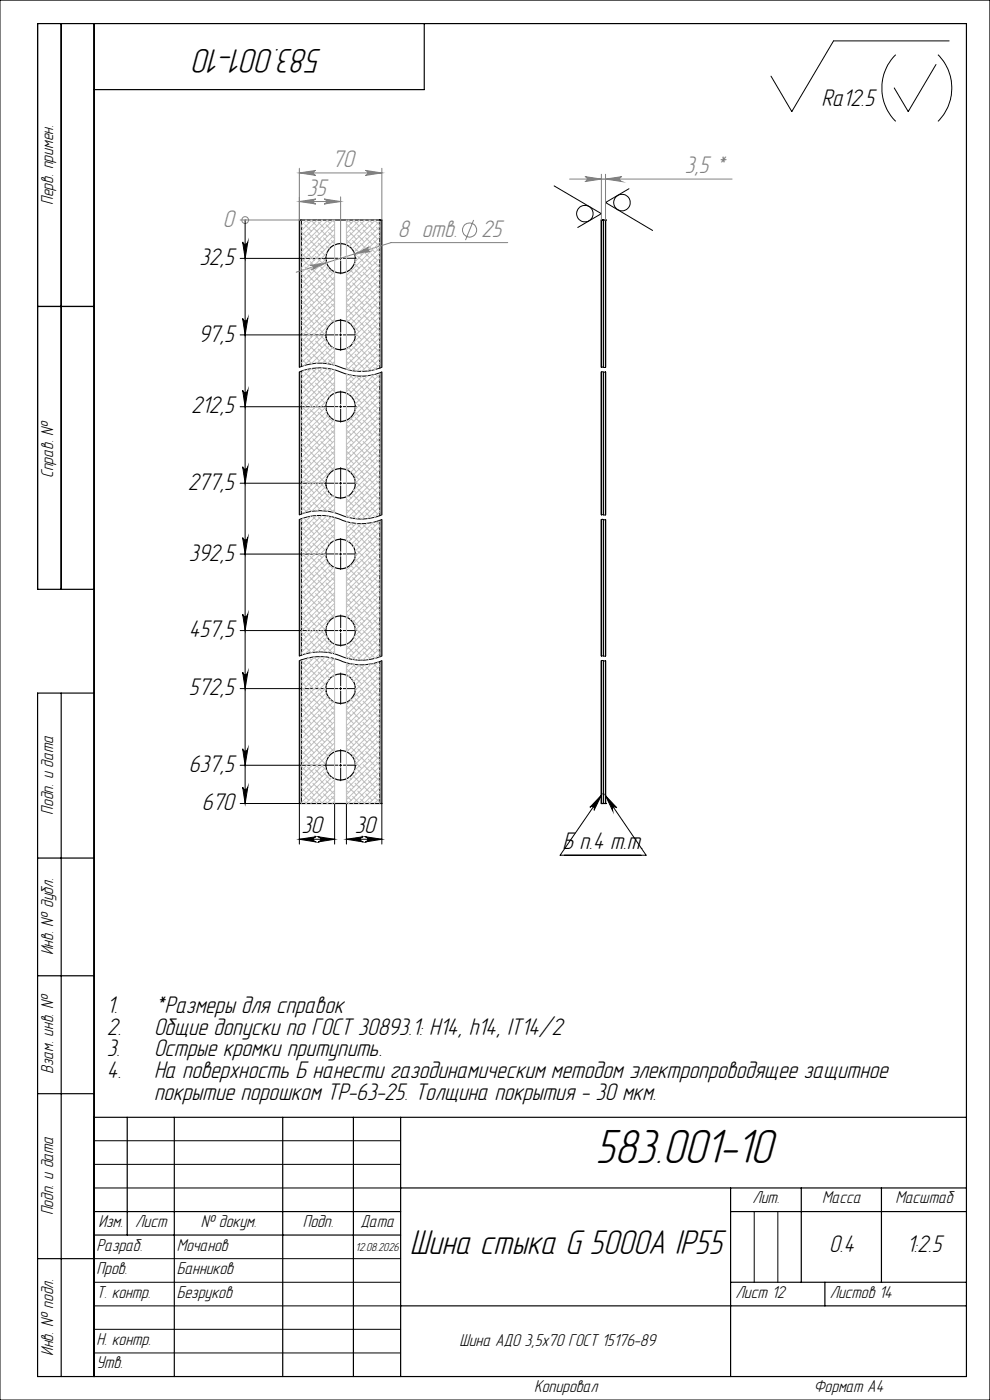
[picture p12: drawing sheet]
<svg xmlns="http://www.w3.org/2000/svg" width="210mm" height="297mm" viewBox="0 0 210 297" stroke-linecap="round" stroke-linejoin="round" font-family="sans-serif">
<g fill="none" stroke="#000" stroke-width=".25">
<path d="M13 5v120M20 5v287M90 5v14h-70M63.9 46.7h-.4v31.2M63.9 46.7v31M63.9 46.7h16.7M80.6 46.7h.4v31.2M80.6 46.7v31.4M127.6 46.7h.4M127.6 46.7h.1M127.6 46.7v31.2M128 46.7h.4"/>
<path d="M128 46.7v31.2M128.4 46.7h.1M128.4 46.7v31.2M8 65h12M63.5 78.9v30.3M63.9 78.7v30.3M80.6 79.1v30.3M81 78.9v30.3M127.6 78.9v30.3M128 78.9v30.3M128.4 78.9v30.3M63.5 110.2v29"/>
<path d="M63.9 110.1v28.9M80.6 110.4v28.9M81 110.2v29M127.6 110.2v29M128 110.2v29M128.4 110.2v29M20 125h-12v-120h197v287h-197v-145h12M13 147v145M63.5 140.2v30.3h.4M63.9 140v30.5M80.6 140.3v30.2M81 140.2v30.3h-.4"/>
<path d="M127.6 140.2v30.3M128 140.2v30.3M128.4 140.2v30.3M63.9 170.5h16.7M127.6 170.5h.4M127.6 170.5h.1M128 170.5h.4M128.4 170.5h.1M8 182h12M8 207h12M8 232h12M20 237h185"/>
<path d="M27 237v25M37 237v55M60 237v55M75 237v55M85 237v55M20 257h65M85 252h120M155 252v40M155 257h50M170 252v20M187 252v20M8 267h12"/>
<path d="M20 262h65M85 277h120M155 272h50M175 272v5"/>
<circle cx="72.3" cy="54.8" r="3.1"/>
<circle cx="72.3" cy="71.1" r="3.1"/>
<circle cx="72.3" cy="86.3" r="3.1"/>
<circle cx="72.3" cy="117.5" r="3.1"/>
<circle cx="72.3" cy="102.5" r="3.1"/>
<circle cx="72.3" cy="133.8" r="3.1"/>
<circle cx="72.3" cy="146.1" r="3.1"/>
<circle cx="72.3" cy="162.3" r="3.1"/>
</g>
<g fill="none" stroke="#808080" stroke-width=".21">
<path d="M63.5 36.7l3.5-.5a.53 .53 0 0 0-.5 .5 .53 .53 0 0 0 .5 .5zM63.5 35.7v11h-12.6M63.5 36.7h17.5M77.5 36.2l3.5 .5-3.5 .5a.53 .53 0 0 0 .5-.5 .53 .53 0 0 0-.5-.5zM81 35.7v11M120.8 38h34.5M124.1 37.5l3.5 .5-3.5 .5a.53 .53 0 0 0 .5-.5 .53 .53 0 0 0-.5-.5zM127.6 37v9.7M128.4 38l3.5-.5a.53 .53 0 0 0-.5 .5 .53 .53 0 0 0 .5 .5zM128.4 37v9.7M52 46.7h.1M63.5 42.8l3.5-.6a.53 .53 0 0 0-.5 .6 .53 .53 0 0 0 .5 .5z"/>
<path d="M63.5 42.8h8.7M65.8 56.3l3.5-.6-3.2 1.6a.54 .54 0 0 0 .3-.7 .54 .54 0 0 0-.6-.3zM68.8 42.2l3.4 .6-3.4 .5a.53 .53 0 0 0 .5-.5 .53 .53 0 0 0-.5-.6zM72.2 41.8v13M75.2 53.9l3.2-1.6a.55 .55 0 0 0-.3 .7 .55 .55 0 0 0 .6 .4zM100.5 46.7l-1.8 4.2M107.7 51.5h-24.7l-20.2 6.2"/>
<circle cx="52" cy="46.7" r=".73"/>
<circle cx="99.6" cy="48.8" r="1.5"/>
</g>
<g fill="none" stroke="#000" stroke-width=".21">
<path d="M0 0h210v297h-210zM190 11.6a10 10 0 0 0 0 14.1M198.5 13.7l-5.8 10-3-5M199 11.6a10 10 0 0 1 0 14.1M201.3 8.7h-24.5l-8.8 15-4.5-7.5M117.5 39.4l10.1 5.9-5 3M50.9 54.8h18M51.5 51.3a.55 .55 0 0 0 .5 .5 .55 .55 0 0 0 .6-.5l-.6 3.5zM52 46.7v123.8M72 54.8h.5M72.2 54.6v.5M133.4 40l-5 3 10 5.9"/>
<path d="M50.9 71h18M51.5 67.6a.55 .55 0 0 0 .5 .5 .55 .55 0 0 0 .6-.5l-.6 3.4zM63.5 78.9a11.9 11.9 0 0 1 9.7 .4 11.2 11.2 0 0 0 7.8-.4M63.5 77.9a11.7 11.7 0 0 1 9.7 .3 11.5 11.5 0 0 0 7.8-.3M72 71h.5M72.2 70.8v.5M127.6 78.9h.8M127.6 77.9h.8M50.9 86.3h18M51.5 82.8a.55 .55 0 0 0 .5 .5 .55 .55 0 0 0 .6-.5l-.6 3.5zM51.5 99a.55 .55 0 0 0 .5 .5 .55 .55 0 0 0 .6-.5l-.6 3.5zM72 86.3h.5"/>
<path d="M72.2 86v.5M50.9 102.5h18M50.9 117.5h18M51.5 114a.55 .55 0 0 0 .5 .6 .55 .55 0 0 0 .6-.6l-.6 3.5zM63.5 110.2a11.9 11.9 0 0 1 9.7 .4 11.2 11.2 0 0 0 7.8-.4M63.5 109.2a11.9 11.9 0 0 1 9.7 .4 11.2 11.2 0 0 0 7.8-.4M72 102.5h.5M72 117.5h.5M72.2 102.3v.5M72.2 117.3v.5M127.6 110.2h.8M127.6 109.2h.8"/>
<path d="M50.9 133.8h18M51.5 130.3a.55 .55 0 0 0 .5 .5 .55 .55 0 0 0 .6-.5l-.6 3.5zM63.5 139.2a11.9 11.9 0 0 1 9.7 .3 11.2 11.2 0 0 0 7.8-.3M72 133.8h.5M72.2 133.5v.6M127.6 139.2h.8M50.9 146.1h18M51.5 142.6a.55 .55 0 0 0 .5 .5 .55 .55 0 0 0 .6-.5l-.6 3.5zM51.5 158.9a.55 .55 0 0 0 .5 .5 .55 .55 0 0 0 .6-.5l-.6 3.4zM63.5 140.2a11.9 11.9 0 0 1 9.7 .3 11.2 11.2 0 0 0 7.8-.3M72 146.1h.5M72.2 145.8v.6"/>
<path d="M127.6 140.2h.8M50.9 162.3h18M50.9 170.5h12.6M51.5 167a.55 .55 0 0 0 .5 .5 .55 .55 0 0 0 .6-.5l-.6 3.5zM63.5 178l3.5-.5a.55 .55 0 0 0-.5 .6 .55 .55 0 0 0 .5 .5zM63.5 170.5v8.6M63.5 178h7.5M67.5 177.5l3.5 .5-3.5 .6a.55 .55 0 0 0 .5-.5 .55 .55 0 0 0-.5-.6zM71 170.5v8.6M72 162.3h.5M72.2 162.1v.5M73.5 178l3.5-.5a.55 .55 0 0 0-.5 .6 .55 .55 0 0 0 .5 .5z"/>
<path d="M73.5 178h7.5M73.5 170.5v8.6M77.5 177.5l3.5 .5-3.5 .6a.55 .55 0 0 0 .5-.5 .55 .55 0 0 0-.5-.6zM81 170.5v8.6M127.6 168.7l-1.6 3.2a.54 .54 0 0 0-.1-.7 .54 .54 0 0 0-.8 .1zM127.6 168.7l-8.8 12.7h18.3l-8.7-12.6M128.4 168.8l2.4 2.6a.53 .53 0 0 0-.7-.1 .53 .53 0 0 0-.1 .7zM20 242h65M20 247h65M20 252h65M160 257v15M165 257v15"/>
<path d="M20 267h65M20 272h65M20 277h65M20 282h65M20 287h65"/>
<circle cx="124.1" cy="45.3" r="1.76"/>
<circle cx="131.9" cy="43" r="1.76"/>
</g>
<g fill="none" stroke="#000" stroke-width=".21" stroke-dasharray="15.2 1.3 1.3 1.3" stroke-linecap="butt">
<path d="M71.8 54.8h-2.9M72.3 54.3v-2.9M72.3 55.3v2.9M72.8 54.8h2.8M71.8 71h-2.9M72.3 70.5v-2.8M72.3 71.5v2.9M72.8 71h2.8M71.8 86.3h-2.9M72.3 85.8v-2.9M72.3 86.8v2.8M72.8 86.3h2.8"/>
<path d="M71.8 117.5h-2.9M71.8 102.5h-2.9M72.3 117v-2.9M72.3 118v2.9M72.3 102v-2.9M72.3 103v2.9M72.8 117.5h2.8M72.8 102.5h2.8M71.8 133.8h-2.9M72.3 133.3v-2.9M72.3 134.3v2.8M72.8 133.8h2.8"/>
<path d="M71.8 146.1h-2.9M72.3 145.6v-2.9M72.3 146.6v2.9M72.8 146.1h2.8M71.8 162.3h-2.9M72.3 161.8v-2.8M72.3 162.8v2.9M72.8 162.3h2.8"/>
</g>
<g fill="none" stroke="#c0c0c0" stroke-width=".21">
<path d="M63.9 58.1l1 1.1M63.9 57l.5 .5M63.9 53.7l1 1M63.9 52.5l.5 .5M63.9 49.2l1 1M63.9 48l.5 .5M64 46.7h-.1M64.1 59.4l1.4 1.5M64.1 55l1.4 1.3M64.1 50.4l1.4 1.5M64.7 56.6l1.4 1.4M64.7 52.1l1.4 1.4"/>
<path d="M64.7 47.7l1.4 1.4M64.8 46.7l.7 .7M65.1 46.7l-1.2 1.1M65.2 58.3l1.4 1.4M65.2 53.8l1.4 1.4M65.2 49.3l1.4 1.4M65.8 55.5l1.4 1.4M65.8 51l1.4 1.4M65.9 46.7l1.3 1.2M66.2 46.7l-2.3 2.3M66.4 57.2l1.4 1.4M66.4 52.7l1.4 1.4"/>
<path d="M66.4 48.2l1.4 1.4M66.9 58.9l1.4 1.4M66.9 54.4l1.4 1.4M66.9 49.9l1.4 1.4M67.3 46.7l-3.4 3.4M67.5 56.1l1.4 1.4M67.5 51.6l1.4 1.4M67.5 47.1l1.4 1.4M68.1 57.7l1.3 1.5M68.1 53.3l1 1.1M68.1 48.8l1.3 1.4M68.2 46.7l.1 .1"/>
<path d="M68.4 46.7l-4.5 4.5M68.6 59.4l1.4 1.5M68.6 55l.6 .6M68.6 50.4l1.4 1.5M69.1 55l-5.2 5.2M69.1 56.6l1.5 1.4M69.1 52.1l.7 .7M69.1 47.7l1.5 1.4M69.3 55.9l-5.4 5.4M69.3 46.7l.7 .7M69.4 53.6l-5.5 5.5M69.6 46.7l-5.7 5.6"/>
<path d="M69.7 56.7l-5.8 5.7M69.7 58.3l1.3 1.3M69.7 49.3l1.3 1.3M70.2 57.2l-6.3 6.3M70.3 51l.7 .7M70.4 46.7l.6 .5M70.7 46.7l-6.8 6.7M70.8 48.2l.2 .2M70.9 57.6l-7 7.1M71 46.7v30.8M71 47.5l-7.1 7.1M71 48.6l-7.1 7.1"/>
<path d="M71 49.7l-7.1 7.1M71 50.9l-7.1 7M71 58.7l-7.1 7.1M71 59.8l-7.1 7.1M73.5 46.7v31.6M73.5 59.8l1 1.1M73.5 58.7l.4 .5M73.5 50.9l1 1M73.5 49.7l.4 .5M73.7 47.7l1.3 1.4M73.8 46.7l.7 .7M74 46.7l-.5 .5"/>
<path d="M74.2 58.3l1.4 1.4M74.2 57.2l.8 .8M74.2 49.3l1.4 1.4M74.8 51l1.4 1.4M74.9 46.7l1.3 1.2M75.2 46.7l-1.7 1.7M75.2 55.9l1 1M75.3 52.7l1.4 1.4M75.3 57.2l1.4 1.4M75.3 48.2l1.4 1.4M75.4 55l.2 .2M75.9 58.9l1.4 1.4"/>
<path d="M75.9 54.4l1.4 1.4M75.9 49.9l1.4 1.4M76.3 46.7l-2.8 2.8M76.4 56.1l1.5 1.4M76.4 51.6l1.5 1.4M76.4 47.1l1.5 1.4M77 57.7l1.4 1.5M77 53.3l1.4 1.4M77 48.8l1.4 1.4M77.2 46.7l.1 .1M77.4 46.7l-3.9 3.9M77.6 59.4l1.4 1.5"/>
<path d="M77.6 55l1.4 1.3M77.6 50.4l1.4 1.5M78.1 56.6l1.5 1.4M78.1 52.1l1.5 1.4M78.1 47.7l1.5 1.4M78.3 46.7l.7 .7M78.5 46.7l-5 5M78.7 58.3l1.4 1.4M78.7 53.8l1.4 1.4M78.7 49.3l1.4 1.4M79.3 55.5l1.3 1.3M79.3 51l1.3 1.3"/>
<path d="M79.4 46.7l1.2 1.1M79.7 46.7l-5.6 5.6M79.8 57.2l.8 .7M79.8 52.7l.8 .7M79.8 48.2l.8 .8M80.4 58.9l.2 .2M80.4 54.4l.2 .2M80.4 49.9l.2 .2M80.6 55.9l-7.1 7.1M80.6 46.9l-6 5.9M80.6 48l-5.5 5.5M80.6 49.2l-5.2 5.2"/>
<path d="M80.6 50.3l-5.3 5.3M80.6 51.4l-7.1 7.1M80.6 52.5l-7.1 7.1M80.6 53.7l-7.1 7M80.6 54.8l-7.1 7M80.6 57l-7.1 7.1M80.6 58.1l-7.1 7.1M80.6 59.3l-7.1 7M63.9 79.4l.5 .5M63.9 75l.5 .4M63.9 76.1l1 1M63.9 71.6l1 1"/>
<path d="M63.9 70.5l.5 .4M63.9 67.1l1 1M63.9 66l.5 .5M63.9 62.6l1 1M63.9 61.5l.5 .4M64.1 77.4l.2 .2M64.1 63.9l1.4 1.4M64.1 72.9l1.4 1.4M64.1 68.4l1.4 1.4M64.6 78.5l-.7 .7M64.7 79l1.4 1.4M64.7 74.6l1.4 1.4"/>
<path d="M64.7 70.1l1.4 1.4M64.7 65.6l1.4 1.4M64.7 61.1l1.4 1.4M65.2 78.4l.3 .3M65.2 76.3l.9 .9M65.2 71.8l1.4 1.4M65.2 67.3l1.4 1.4M65.2 62.8l1.4 1.4M65.8 69l1.4 1.4M65.8 73.5l1.4 1.4M65.8 64.5l1.4 1.4M65.8 60l1.4 1.4"/>
<path d="M66.4 79.6l1.4 1.4M66.4 75.1l1.4 1.4M66.4 66.2l1.4 1.4M66.4 70.7l1.4 1.4M66.4 61.7l1.4 1.4M66.9 72.4l1.4 1.4M66.9 76.8l.2 .3M66.9 67.9l1.4 1.3M66.9 63.4l1.4 1.4M67.2 79.3l-1.1-1.1-2.2 2.1M67.3 78.1l-3.4 3.4M67.5 78.5l1.4 1.4"/>
<path d="M67.5 74l1.4 1.4M67.5 69.5l1.4 1.4M67.5 65l1.4 1.5M67.5 60.6l1.4 1.3M68.1 75.7l1.3 1.4M68.1 71.2l1.3 1.4M68.1 66.7l1.3 1.4M68.1 62.2l1.3 1.4M68.2 78l.1 .2M68.4 78.1l-4.5 4.4M68.6 72.9l1.4 1.4M68.6 68.4l1 1"/>
<path d="M68.6 63.9l1.4 1.4M69.1 79l1.5 1.4M69.1 74.6l1.5 1.4M69.1 70.1l.2 .1M69.1 70.7l-5.2 5.2M69.1 65.6l1.5 1.4M69.1 61.1l1.5 1.4M69.2 71.8l-5.3 5.2M69.4 78.1l.6 .6M69.5 78.1l-5.6 5.6M69.5 72.6l-5 4.9M69.7 76.3l1.2 1.2"/>
<path d="M69.7 67.3l1 1M69.7 62.8l1.3 1.3M70 73.2l-4 4M70.3 64.5l.7 .7M70.3 60l.7 .7M70.4 73.6l.6 .6M70.4 78.3l-6.5 6.5M70.6 73.7l-3.4 3.3M70.8 78.4l.2 .2M70.8 79.6l.2 .1M70.8 75.1l.2 .2M70.8 66.2l.2 .1"/>
<path d="M70.8 61.7l.2 .1M71 78.5v30.3M71 78.9l-7.1 7M71 80l-7.1 7.1M71 61l-7.1 7M71 62.1l-7.1 7M71 63.2l-7.1 7.1M71 64.3l-7.1 7.1M71 65.5l-7.1 7M71 66.6l-7.1 7.1M71 67.7l-7.1 7.1M71 74.4l-2.6 2.6"/>
<path d="M71 75.6l-1.6 1.5M71 76.7l-.7 .6M73.5 79.3v30.4M73.5 77.8l.7 .7M73.5 76.7l.4 .4M73.5 67.7l.4 .4M73.5 64.3l1 1M73.5 63.2l.4 .4M73.7 74.6l1.3 1.4M73.7 65.6l1.3 1.4M73.7 61.1l1.3 1.4M73.8 79.4l-.3 .3"/>
<path d="M73.9 73.7l.6 .6M74.1 73.6l-.6 .6M74.2 79.5l.8 .9M74.2 67.3l1.4 1.4M74.2 76.3l1.4 1.4M74.2 62.8l1.4 1.4M74.7 79.6l-1.2 1.3M74.8 78l.8 .7M74.8 73.5l1.4 1.4M74.8 69l1.4 1.4M74.8 64.5l1.4 1.4M74.8 60l1.4 1.4"/>
<path d="M75 72.6l.6 .6M75.3 75.1l1.4 1.4M75.3 61.7l1.4 1.4M75.3 66.2l1.4 1.4M75.4 70.7l1.3 1.4M75.5 79.7l1.2 1.3M75.7 79.8l-2.2 2.2M75.9 76.8l1.4 1.4M75.9 72.4l1.4 1.4M75.9 67.9l1.4 1.3M75.9 63.4l1.4 1.4M76.4 74l1.5 1.4"/>
<path d="M76.4 69.5l1.5 1.4M76.4 65l1.5 1.5M76.4 60.6l1.5 1.3M76.8 79.8l-3.3 3.3M77 75.7l1.4 1.4M77 62.2l1.4 1.4M77 71.2l1.4 1.4M77 66.7l1.4 1.4M77.6 68.4l1.4 1.4M77.6 77.4l1.2 1.2M77.6 72.9l1.4 1.4M77.6 63.9l1.4 1.4"/>
<path d="M77.8 79.7l.1 .2M78 79.7l-4 4M78.1 74.6l1.5 1.4M78.1 70.1l1.5 1.4M78.1 65.6l1.5 1.4M78.1 61.1l1.5 1.4M78.7 79.6l.9 .8M78.7 76.3l1.4 1.4M78.7 62.8l1.4 1.4M78.7 71.8l1.4 1.4M78.7 67.3l1.4 1.4M79.3 78l.4 .4"/>
<path d="M79.3 69l1.3 1.3M79.3 73.5l1.3 1.3M79.3 64.5l1.3 1.3M79.3 60l1.3 1.3M79.4 79.4l-4.8 4.8M79.8 79.6l.8 .7M79.8 75.1l.8 .8M79.8 70.7l.8 .7M79.8 66.2l.8 .7M79.8 61.7l.8 .7M80.4 76.8l.2 .2M80.4 63.4l.2 .1"/>
<path d="M80.4 72.4l.2 .1M80.4 67.9l.2 .1M80.5 79.1l.1 .1M80.6 66l-5.2 5.2M80.6 79.4l-5.5 5.5M80.6 62.6l-6.2 6.2M80.6 64.9l-5.4 5.3M80.6 60.4l-7.1 7M80.6 61.5l-6.9 6.8M80.6 63.7l-5.7 5.7M80.6 67.1l-5.8 5.8M80.6 68.2l-7.1 7.1"/>
<path d="M80.6 69.4l-7.1 7M80.6 70.5l-7.1 7M80.6 71.6l-6.9 6.8M80.6 72.7l-5.9 5.9M80.6 73.9l-4.9 4.8M80.6 75l-3.9 3.8-.3-.3M80.6 76.1l-2.7 2.6M80.6 77.2l-1.3 1.3M63.9 98.5l1 1M63.9 97.4l.5 .4M63.9 94l1 1M63.9 92.9l.5 .4"/>
<path d="M63.9 89.5l1 1M63.9 88.4l.5 .4M63.9 85l1 1M63.9 83.9l.5 .4M63.9 80.5l1 1.1M64.1 99.8l1.4 1.4M64.1 95.3l1.4 1.4M64.1 90.8l1.4 1.4M64.1 86.3l1.4 1.4M64.1 81.8l1.4 1.4M64.7 97l1.4 1.4M64.7 92.5l1.4 1.4"/>
<path d="M64.7 88l1.4 1.4M64.7 83.5l1.4 1.4M65.2 98.7l1.4 1.4M65.2 94.2l1.4 1.4M65.2 89.7l1.4 1.4M65.2 85.2l1.4 1.4M65.2 80.7l1.4 1.4M65.8 95.8l1.4 1.5M65.8 91.4l1.4 1.4M65.8 86.9l1.4 1.4M65.8 82.4l1.4 1.4M66.4 97.5l1.4 1.5"/>
<path d="M66.4 93.1l1.4 1.3M66.4 88.5l1.4 1.5M66.4 84.1l1.4 1.4M66.9 99.2l1.4 1.4M66.9 94.7l1.4 1.4M66.9 90.2l1.4 1.4M66.9 85.8l1.4 1.4M66.9 81.3l1.4 1.4M67.5 96.4l1.4 1.4M67.5 91.9l1.4 1.4M67.5 87.5l1.4 1.3M67.5 82.9l1.4 1.4"/>
<path d="M68.1 98.1l1.3 1.4M68.1 93.6l1.3 1.4M68.1 89.1l1.3 1.4M68.1 84.6l1.1 1.2M68.1 80.1l1.3 1.5M68.6 99.8l1 1M68.6 95.3l1.4 1.4M68.6 90.8l1.4 1.4M68.6 86.3l.6 .6M68.6 81.8l1.4 1.4M69.1 86.4l-5.2 5.1M69.1 97l1.5 1.4"/>
<path d="M69.1 92.5l1.5 1.4M69.1 88l1.5 1.4M69.1 83.5l.8 .7M69.3 87.3l-5.4 5.4M69.4 84.9l-5.5 5.5M69.7 88l-5.8 5.8M69.7 98.7l1.1 1.1M69.7 94.2l1.3 1.3M69.7 89.7l1.3 1.2M69.7 80.7l1.3 1.3M70.2 88.6l-6.3 6.3M70.3 95.8l.7 .8"/>
<path d="M70.3 91.4l.7 .7M70.3 82.4l.7 .7M70.8 97.5l.2 .2M70.8 93.1l.2 .1M70.9 89.1l-7 6.9M71 81.1l-7.1 7.1M71 82.2l-7.1 7.1M71 83.4l-.1 .1M71 90.1l-7.1 7.1M71 91.2l-7.1 7.1M71 92.3l-7.1 7.1M71 93.4l-7.1 7.1"/>
<path d="M71 94.6l-7.1 7M71 95.7l-7.1 7.1M71 96.8l-7.1 7.1M71 98l-7.1 7M71 99.1l-7.1 7M73.5 99.1l.4 .4M73.5 81.1l.4 .5M73.5 95.7l1 1M73.5 94.6l.4 .4M73.5 91.2l1 1M73.5 90.1l.4 .4M73.5 82.2l1 1"/>
<path d="M73.7 97l1.3 1.4M73.7 92.5l1.3 1.4M74.2 94.2l1.4 1.4M74.2 98.7l1.4 1.4M74.2 89.7l1.4 1.4M74.2 80.7l1.4 1.4M74.3 88.6l.7 .8M74.8 95.8l1.4 1.5M74.8 91.4l1.4 1.4M74.8 82.4l1.4 1.4M75.2 87.3l1 1M75.3 88.5l1.4 1.5"/>
<path d="M75.3 97.5l1.4 1.5M75.3 93.1l1.4 1.3M75.3 84.1l1.4 1.4M75.4 86.4l.2 .2M75.9 94.7l1.4 1.4M75.9 99.2l1.4 1.4M75.9 90.2l1.4 1.4M75.9 85.8l1.4 1.4M75.9 81.3l1.4 1.4M76.4 96.4l1.5 1.4M76.4 91.9l1.5 1.4M76.4 87.5l1.5 1.3"/>
<path d="M76.4 82.9l1.5 1.4M77 89.1l1.4 1.4M77 98.1l1.4 1.4M77 93.6l1.4 1.4M77 84.6l1.4 1.4M77 80.1l1.4 1.5M77.6 95.3l1.4 1.4M77.6 99.8l1.4 1.4M77.6 90.8l1.4 1.4M77.6 86.3l1.4 1.4M77.6 81.8l1.4 1.4M78.1 97l1.5 1.4"/>
<path d="M78.1 92.5l1.5 1.4M78.1 88l1.5 1.4M78.1 83.5l1.5 1.4M78.7 98.7l1.4 1.4M78.7 94.2l1.4 1.4M78.7 89.7l1.4 1.4M78.7 85.2l1.4 1.4M78.7 80.7l1.4 1.4M79.3 95.8l1.3 1.4M79.3 91.4l1.3 1.3M79.3 86.9l1.3 1.3M79.3 82.4l1.3 1.3"/>
<path d="M79.8 97.5l.8 .8M79.8 88.5l.8 .8M79.8 93.1l.8 .7M79.8 84.1l.8 .7M80.4 99.2l.2 .2M80.4 94.7l.2 .2M80.4 90.2l.2 .2M80.4 85.8l.2 .1M80.4 81.3l.2 .2M80.6 88.4l-7.1 7.1M80.6 95.1l-5.7 5.7M80.6 80.5l-5.3 5.3"/>
<path d="M80.6 81.7l-5.3 5.2M80.6 82.8l-7.1 7M80.6 83.9l-7.1 7M80.6 85l-7.1 7.1M80.6 86.1l-7.1 7.1M80.6 87.3l-7.1 7M80.6 89.5l-7.1 7.1M80.6 90.6l-7.1 7.1M80.6 91.8l-7.1 7M80.6 92.9l-6.9 6.9M80.6 94l-6.3 6.2M80.6 96.2l-5.4 5.4"/>
<path d="M80.6 97.4l-5.2 5.1M80.6 98.5l-5.6 5.6M80.6 99.6l-7.1 7.1M63.9 119.6l.5 .4M63.9 116.2l1 1M63.9 115.1l.5 .4M63.9 111.7l1 1M63.9 110.6l.5 .4M63.9 107.5l1 1M63.9 106.4l.5 .4M63.9 103l1 1M63.9 101.8l.5 .5"/>
<path d="M64.1 117.5l1.4 1.4M64.1 113l1.4 1.4M64.1 108.8l.2 .1M64.1 104.3l1.4 1.4M64.4 109.9l-.5 .4M64.7 119.2l1.4 1.4M64.7 114.7l1.4 1.4M64.7 110.2l1.4 1.4M64.7 106l1.4 1.3M64.7 101.5l1.4 1.4M65.2 116.3l1.4 1.5M65.2 111.9l1.4 1.4"/>
<path d="M65.2 103.1l1.4 1.5M65.3 109.6l.2 .3M65.8 118l1.4 1.4M65.8 113.6l1.4 1.3M65.8 104.8l1.4 1.5M65.8 100.4l1.4 1.3M65.9 109.5l-2 2M66.2 109.5l1 1M66.4 119.7l1.4 1.4M66.4 115.2l1.4 1.4M66.4 110.7l1.4 1.4M66.4 106.5l1.4 1.4"/>
<path d="M66.4 102l1.4 1.4M66.9 116.9l1.4 1.4M66.9 112.4l1.4 1.4M66.9 108.2l.2 .2M66.9 103.7l1.4 1.4M67.2 109.4l-3.3 3.2M67.5 118.6l1.4 1.4M67.5 114.1l1.4 1.4M67.5 109.6l1.4 1.4M67.5 105.4l1.4 1.4M67.5 100.9l1.4 1.4M68.1 115.8l1.1 1.1"/>
<path d="M68.1 111.3l1.3 1.4M68.1 107.1l1.3 1.3M68.1 102.6l1.3 1.4M68.3 109.4l-4.4 4.3M68.6 117.5l.5 .5M68.6 113l1.4 1.4M68.6 104.3l1.4 1.4M69.1 117.5l-5.2 5.2M69.1 119.2l1.5 1.4M69.1 114.7l.8 .7M69.1 110.2l1.5 1.4M69.1 106l1.5 1.3"/>
<path d="M69.1 102l-5.2 5.2M69.1 101.5l.2 .1M69.2 103.1l-5.3 5.3M69.3 118.5l-5.4 5.3M69.3 109.4l-5.4 5.4M69.5 104l-4.9 4.8M69.5 116l-5.6 5.6M69.6 109.5l.4 .4M69.6 119.2l-5.7 5.8M69.7 111.9l1.3 1.2M69.7 107.6l1.1 1.1M69.9 104.6l-3.8 3.9-.9-.9"/>
<path d="M70.1 119.9l-6.2 6.2M70.3 113.6l.7 .7M70.3 109.6l-6.4 6.4M70.5 105.2l-3.2 3.2M70.7 105.2l.3 .3M70.8 110.7l.2 .2M70.8 106.5l.2 .2M71 109.8v28.9M71 110l-7.1 7.1M71 111.2l-7.1 7M71 112.3l-7.1 7M71 113.4l-7.1 7.1"/>
<path d="M71 114.5l-.3 .3M71 105.8l-2.6 2.6M71 106.9l-1.5 1.5M71 108.1l-.6 .5M73.5 110.7v28.9M73.5 113.4l1 1M73.5 112.3l.4 .4M73.5 109.2l.7 .6M73.5 108.1l.4 .4M73.7 114.7l.1 .1M73.7 106l1.3 1.3M73.7 110.7l-.2 .2"/>
<path d="M73.8 105.2l-.3 .3M73.9 105.2l.6 .5M74.2 111.9l1.4 1.4M74.2 107.6l1.4 1.4M74.3 119.9l.7 .7M74.3 110.9l.7 .7M74.6 110.9l-1.1 1.1M74.8 113.6l1.4 1.3M74.8 109.3l.7 .7M74.8 100.4l1.4 1.3M74.8 104.8l1.4 1.5M75 104l.6 .6"/>
<path d="M75.2 118.5l1 .9M75.3 119.7l1.4 1.4M75.3 115.2l1.4 1.4M75.3 102l1.4 1.4M75.3 106.5l1.4 1.4M75.4 117.5l.2 .3M75.9 116.9l1.4 1.4M75.9 112.4l1.4 1.4M75.9 108.2l1.4 1.4M75.9 103.7l1.4 1.4M76.4 118.6l1.5 1.4M76.4 114.1l1.5 1.4"/>
<path d="M76.4 109.9l.3 .2M76.4 100.9l1.5 1.4M76.4 105.4l1.5 1.4M76.7 111.1l-3.2 3.2M76.7 112.1l-1.1-1-2.1 2M77 115.8l1.4 1.4M77 111.3l1.4 1.4M77 107.1l1.4 1.4M77 102.6l1.4 1.4M77.6 117.5l1.4 1.4M77.6 113l1.4 1.4M77.6 108.8l1.1 1.1"/>
<path d="M77.6 104.3l1.4 1.4M77.9 111l-4 3.9M78.1 119.2l1.5 1.4M78.1 114.7l1.5 1.4M78.1 101.5l1.5 1.4M78.1 106l1.5 1.3M78.7 116.3l1.4 1.5M78.7 111.9l1.4 1.4M78.7 107.6l1.4 1.4M78.7 103.1l1.4 1.5M78.8 110.9l.8 .7M79.2 110.8l-4.6 4.6"/>
<path d="M79.3 118l1.3 1.3M79.3 113.6l1.3 1.2M79.3 109.3l.3 .4M79.3 104.8l1.3 1.3M79.3 100.4l1.3 1.2M79.8 119.7l.8 .8M79.8 115.2l.8 .8M79.8 110.7l.8 .8M79.8 102l.8 .8M79.8 106.5l.8 .7M80.4 116.9l.2 .2M80.4 112.4l.2 .2"/>
<path d="M80.4 108.2l.2 .2M80.4 103.7l.2 .2M80.6 110.6l-5.6 5.5v-.1M80.6 111.7l-5.3 5.2M80.6 112.8l-5.3 5.2M80.6 113.9l-7.1 7.1M80.6 115.1l-7.1 7M80.6 116.2l-7.1 7.1M80.6 117.3l-7.1 7.1M80.6 118.4l-7.1 7.1M80.6 119.6l-7.1 7M80.6 100.7l-7.1 7.1"/>
<path d="M80.6 101.8l-7.1 7.1M80.6 103l-6.8 6.7M80.6 104.1l-5.9 5.8M80.6 105.2l-4.9 4.9M80.6 106.4l-3.8 3.7M80.6 107.5l-2.6 2.5M80.6 108.6l-1.2 1.1M63.9 138.6l.3 .3M63.9 137.5l.5 .5M63.9 134.1l1 1M63.9 133l.5 .5M63.9 129.6l1 1.1"/>
<path d="M63.9 128.5l.5 .5M63.9 125.2l1 1M63.9 124l.5 .5M63.9 120.7l1 1M64.1 135.4l1.4 1.4M64.1 130.9l1.4 1.5M64.1 126.5l1.4 1.3M64.1 122l1.4 1.4M64.7 137.1l1.3 1.4M64.7 132.6l1.4 1.4M64.7 128.1l1.4 1.4M64.7 123.6l1.4 1.5"/>
<path d="M65.2 134.3l1.4 1.4M65.2 129.8l1.4 1.4M65.2 125.3l1.4 1.4M65.2 120.9l1.4 1.3M65.4 139.6l-1.5 1.5M65.5 139.5l.6 .5M65.8 136l1.4 1.4M65.8 131.5l1.4 1.4M65.8 127l1.4 1.4M65.8 122.5l1.4 1.4M66.4 137.7l.6 .6M66.4 133.2l1.4 1.4"/>
<path d="M66.4 128.7l1.4 1.4M66.4 124.2l1.4 1.4M66.5 139.4l1.3 1.2M66.8 139.3l-2.9 2.9M66.9 134.9l1.4 1.4M66.9 130.4l1.4 1.4M66.9 125.9l1.4 1.4M66.9 121.4l1.4 1.4M67.5 136.6l1.4 1.4M67.5 132.1l1.4 1.4M67.5 127.6l1.4 1.4M67.5 123.1l1.4 1.4"/>
<path d="M67.9 139.3l-4 4M68.1 139.8l1.3 1.4M68.1 133.7l1.3 1.4-3.2 3.3M68.1 138.3h.1M68.1 129.3l1.3 1.4M68.1 124.8l1.3 1.4M68.1 120.3l1.3 1.4M68.6 135.4l1.4 1.4M68.6 130.9l1.1 1.1M68.6 126.5l1.4 1.3M68.6 122l1.4 1.4M68.7 139.3l.2 .2"/>
<path d="M69 139.3l-5.1 5.1M69.1 137.1l1.5 1.4M69.1 132.6l.2 .1M69.1 128.1l1.5 1.4M69.1 123.6l1.5 1.5M69.2 133.2l-5.3 5.2M69.2 134.3l-4.5 4.4M69.7 129.8l1.2 1.2M69.7 125.3l1.3 1.3M69.7 120.9l1.3 1.2M69.9 135.8l-2.5 2.5M70.3 127l.7 .7"/>
<path d="M70.3 122.5l.7 .8M70.5 136.4l-2 1.9M70.8 120.3l-6.9 6.9M70.8 137.7l.2 .1M70.8 128.7l.2 .2M70.8 124.2l.2 .2M70.9 136.6l.1 .1M70.9 139.7l-7 7M71 139.7v30.8M71 121.2l-7.1 7.1M71 122.4l-7.1 7M71 123.5l-7.1 7.1"/>
<path d="M71 124.6l-7.1 7.1M71 125.7l-7.1 7.1M71 126.9l-7.1 7M71 128l-7.1 7M71 129.1l-7.1 7.1M71 130.2l-7.1 7.1M71 137l-1.5 1.4M71 138.1l-.5 .5M73.5 139.2l.4 .5M73.5 125.7l.4 .5M73.5 130.2l.4 .5M73.5 126.9l1 .9"/>
<path d="M73.5 122.4l1 1M73.5 121.2l.4 .5M73.6 136.6l-.1 .1M73.7 137.1l1.3 1.4M73.7 128.1l1.3 1.4M73.7 123.6l1.3 1.5M74 136.4l.5 .4M74.2 138.8l1.2 1.2M74.2 120.9l1.4 1.3M74.2 129.8l1.4 1.4M74.2 125.3l1.4 1.4M74.8 127l1.4 1.4"/>
<path d="M74.8 136l1.4 1.4M74.8 131.5l1.4 1.4M74.8 122.5l1.4 1.4M75.3 128.7l1.4 1.4M75.3 137.7l1.4 1.4M75.3 133.2l1.4 1.4M75.3 124.2l1.4 1.4M75.9 134.9l1.4 1.4M75.9 125.9l1.4 1.4M75.9 121.4l1.4 1.4M75.9 139.4l.7 .6M75.9 130.4l1.4 1.4"/>
<path d="M76.4 127.6l1.5 1.4M76.4 136.6l1.5 1.4M76.4 132.1l1.5 1.4M76.4 123.1l1.5 1.4M77 133.7l1.4 1.4M77 129.3l1.4 1.4M77 138.3l1.4 1.4M77 124.8l1.4 1.4M77 120.3l1.4 1.4M77.6 135.4l1.4 1.4M77.6 122l1.4 1.4M77.6 139.9v.1"/>
<path d="M77.6 130.9l1.4 1.5M77.6 126.5l1.4 1.3M78.1 137.1l1.5 1.4M78.1 128.1l1.5 1.4M78.1 132.6l1.5 1.4M78.1 123.6l1.5 1.5M78.7 134.3l1.4 1.4M78.7 129.8l1.4 1.4M78.7 138.8l.9 .9M78.7 125.3l1.4 1.4M78.7 120.9l1.4 1.3M79.3 136l1.3 1.3"/>
<path d="M79.3 122.5l1.3 1.3M79.3 131.5l1.3 1.3M79.3 127l1.3 1.3M79.8 137.7l.8 .7M79.8 128.7l.8 .7M79.8 133.2l.8 .7M79.8 124.2l.8 .8M80.4 139.4h.1M80.4 134.9l.2 .1M80.4 130.4l.2 .2M80.4 121.4l.2 .2M80.4 125.9l.2 .2"/>
<path d="M80.6 121.8l-7.1 7.1M80.6 120.7l-7.1 7M80.6 122.9l-7.1 7.1M80.6 124l-7 7M80.6 125.2l-6.3 6.2M80.6 126.3l-5.8 5.7M80.6 127.4l-5.4 5.3M80.6 128.5l-5.2 5.2M80.6 129.6l-5.5 5.5 .5 .6M80.6 130.8l-7.1 7M80.6 131.9l-7.1 7.1M80.6 133l-6.7 6.7"/>
<path d="M80.6 134.1l-5.8 5.8M80.6 135.3l-4.8 4.7M80.6 136.4l-3.7 3.6M80.6 137.5l-2.5 2.4M80.6 138.6l-1.1 1.1M63.9 158.1l1 1M63.9 157l.5 .4M63.9 153.6l1 1M63.9 152.5l.5 .5M63.9 149.1l1 1M63.9 148l.5 .4M63.9 144.6l1 1.1"/>
<path d="M63.9 143.5l.5 .5M63.9 140.2l1 1M64.1 159.4l1.4 1.4M64.1 154.9l1.4 1.4M64.1 150.4l1.4 1.4M64.1 145.9l1.4 1.5M64.1 141.5l1.4 1.3M64.7 156.6l1.4 1.4M64.7 152.1l1.4 1.4M64.7 147.6l1.4 1.4M64.7 143.1l1.4 1.4M65.2 158.3l1.4 1.4"/>
<path d="M65.2 153.8l1.4 1.4M65.2 149.3l1.4 1.4M65.2 144.8l1.4 1.4M65.2 140.3l1.4 1.4M65.8 160l1.4 1.4M65.8 155.5l1.4 1.4M65.8 151l1.4 1.4M65.8 146.5l1.4 1.4M65.8 142l1.4 1.4M66.4 157.2l1.4 1.4M66.4 152.7l1.4 1.4M66.4 148.2l1.4 1.4"/>
<path d="M66.4 143.7l1.4 1.4M66.9 158.9l1.4 1.4M66.9 154.4l1.4 1.3M66.9 149.9l1.4 1.4M66.9 145.4l1.4 1.4M66.9 140.9l1.4 1.4M67.5 156l1.4 1.4M67.5 151.5l1.4 1.5M67.5 147.1l1.4 1.3M67.5 142.6l1.4 1.4M68.1 157.7l1.3 1.4M68.1 153.2l1.3 1.4"/>
<path d="M68.1 148.7l1.3 1.4M68.1 144.2l1.1 1.2M68.6 159.4l1.1 1.1M68.6 154.9l1.4 1.4M68.6 150.4l1.4 1.4M68.6 145.9l.5 .6M68.6 141.5l1.4 1.3M69.1 146l-5.2 5.2M69.1 156.6l1.5 1.4M69.1 152.1l1.5 1.4M69.1 147.6l1.5 1.4M69.1 143.1l.9 .9"/>
<path d="M69.3 147l-5.4 5.3M69.6 147.7l-5.7 5.7M69.7 158.3l1.2 1.2M69.7 153.8l1.3 1.3M69.7 149.3l1.3 1.3M69.7 140.3l1.3 1.3M69.7 144.2l-5.8 5.8M70.1 148.4l-6.2 6.1M70.3 155.5l.7 .7M70.3 151l.7 .7M70.3 142l.7 .7M70.6 140l-.6-.5-6.1 6.1"/>
<path d="M70.7 148.8l-6.8 6.8M70.8 157.2l.2 .1M70.8 152.7l.2 .1M71 140.7l-7.1 7.1M71 141.8l-7.1 7.1M71 143l-.6 .6M71 149.7l-7.1 7.1M71 150.8l-7.1 7.1M71 152l-7.1 7M71 153.1l-7.1 7.1M71 154.2l-7.1 7.1M71 155.3l-7.1 7.1"/>
<path d="M71 156.5l-7.1 7M71 157.6l-7.1 7M71 158.7l-7.1 7.1M73.5 140.6v29.9M73.5 158.7l.4 .4M73.5 155.3l1 1M73.5 154.2l.4 .4M73.5 150.8l1 1M73.5 149.7l.4 .4M73.5 141.8l1 1M73.5 140.7l.4 .5M73.7 156.6l1.3 1.4"/>
<path d="M73.7 152.1l1.3 1.4M73.7 143.1l.4 .5M74.2 153.8l1.4 1.4M74.2 158.3l1.4 1.4M74.2 149.3l1.4 1.4M74.3 140.8l-.8 .8M74.4 148.4l.6 .6M74.8 144.2l.2 .3M74.8 160l1.4 1.4M74.8 155.5l1.4 1.4M74.8 151l1.4 1.4M74.8 142l1.4 1.4"/>
<path d="M74.8 140.9l.8 .8M75.2 141l-1.7 1.7M75.2 147l1 .9M75.3 157.2l1.4 1.4M75.3 152.7l1.4 1.4M75.3 148.2l1.4 1.4M75.3 143.7l1.4 1.4M75.4 146l.2 .2M75.9 158.9l1.4 1.4M75.9 154.4l1.4 1.3M75.9 149.9l1.4 1.4M75.9 145.4l1.4 1.4"/>
<path d="M76 141l1.3 1.3M76.3 141l-2.4 2.4M76.4 156l1.5 1.4M76.4 151.5l1.5 1.5M76.4 147.1l1.5 1.3M76.4 142.6l1.5 1.4M77 157.7l1.4 1.4M77 153.2l1.4 1.4M77 148.7l1.4 1.4M77 144.2l1.4 1.5M77.4 141l-2.9 3M77.6 154.9l1.4 1.4"/>
<path d="M77.6 159.4l1.4 1.4M77.6 150.4l1.4 1.4M77.6 145.9l1.4 1.5M77.6 141.5l1.4 1.3M78.1 156.6l1.5 1.4M78.1 152.1l1.5 1.4M78.1 147.6l1.5 1.4M78.1 143.1l1.5 1.4M78.2 140.9l.2 .3M78.7 158.3l1.4 1.4M78.7 153.8l1.4 1.4M78.7 149.3l1.4 1.4"/>
<path d="M78.7 144.8l1.4 1.4M78.7 140.9l-3.7 3.7M79.1 140.8l1 .9M79.3 155.5l1.3 1.3M79.3 151l1.3 1.3M79.3 160l1.3 1.3M79.3 146.5l1.3 1.3M79.3 142l1.3 1.3M79.8 157.2l.8 .7M79.8 152.7l.8 .7M79.8 148.2l.8 .7M79.8 143.7l.8 .7"/>
<path d="M80.3 140.4l-5 5M80.4 158.9l.2 .1M80.4 154.4l.2 .1M80.4 149.9l.2 .1M80.4 145.4l.2 .2M80.4 140.9l.2 .2M80.6 142.4l-7.1 7.1M80.6 155.9l-5.4 5.4M80.6 158.1l-5.5 5.4M80.6 141.3l-5.2 5.2M80.6 143.5l-7.1 7.1M80.6 144.6l-7.1 7.1"/>
<path d="M80.6 145.8l-7.1 7M80.6 146.9l-7.1 7M80.6 148l-7.1 7.1M80.6 149.1l-7.1 7.1M80.6 150.2l-7.1 7.1M80.6 151.4l-7.1 7M80.6 152.5l-7 7M80.6 153.6l-6.4 6.3M80.6 154.8l-5.8 5.7M80.6 157l-5.2 5.2M80.6 159.2l-7.1 7.1M63.9 170.5h.1"/>
<path d="M63.9 167.1l1 1M63.9 166l.5 .4M63.9 162.6l1 1M63.9 161.5l.5 .4M64.1 168.4l1.4 1.4M64.1 163.9l1.4 1.4M64.7 170.1l.4 .4M64.7 165.6l1.4 1.4M64.7 161.1l1.4 1.4M65.2 167.2l1.4 1.5M65.2 162.8l1.4 1.4M65.8 168.9l1.4 1.5"/>
<path d="M65.8 164.5l1.4 1.4M66.4 166.2l1.4 1.3M66.4 161.6l1.4 1.5M66.9 167.8l1.4 1.4M66.9 163.3l1.4 1.4M67.5 169.5l.9 1M67.5 165l1.4 1.4M67.5 160.5l1.4 1.4M68.1 166.7l1.3 1.4M68.1 162.2l1.3 1.3M68.6 168.4l1.4 1.4M68.6 163.9l1.4 1.4"/>
<path d="M69.1 162.8l-5.2 5.2M69.1 170.1l.5 .4M69.1 165.6l1.5 1.4M69.1 161.1l.2 .2M69.2 161.6l-5.3 5.3M69.4 163.7l-5.5 5.4M69.7 167.2l1.3 1.4M69.8 164.4l-5.9 5.8M70.3 168.9l.7 .7M70.4 164.9l-5.6 5.6M70.8 166.2l.2 .1M71 165.4l-5.1 5.1"/>
<path d="M71 166.5l-3.9 4M71 167.7l-2.8 2.8M71 168.8l-1.7 1.7M71 169.9l-.6 .6M73.5 168.8l1 1M73.5 167.7l.4 .4M73.7 170.1l.3 .4M73.7 165.6l1.3 1.4M74.1 164.9l.4 .4M74.2 167.2l1.4 1.5M74.8 168.9l1.4 1.5M74.8 164.5l1.4 1.4"/>
<path d="M75.1 163.7l.5 .5M75.3 161.6l1.4 1.5M75.3 166.2l1.4 1.3M75.9 167.8l1.4 1.4M75.9 163.3l1.4 1.4M76.4 169.5l1 1M76.4 165l1.5 1.4M76.4 160.5l1.5 1.4M77 162.2l1.4 1.4M77 166.7l1.4 1.4M77.6 168.4l1.4 1.4M77.6 163.9l1.4 1.4"/>
<path d="M78.1 170.1l.4 .4M78.1 161.1l1.5 1.4M78.1 165.6l1.5 1.4M78.7 167.2l1.4 1.5M78.7 162.8l1.4 1.4M79.3 168.9l1.3 1.3M79.3 164.5l1.3 1.3M79.8 161.6l.8 .8M79.8 166.2l.8 .7M80.4 167.8l.2 .2M80.4 163.3l.2 .2M80.5 170.5h.1"/>
<path d="M80.6 160.4l-7.1 7M80.6 161.5l-7.1 7.1M80.6 162.6l-7.1 7M80.6 163.7l-6.8 6.8M80.6 164.8l-5.7 5.7M80.6 166l-4.5 4.5M80.6 167.1l-3.4 3.4M80.6 168.2l-2.3 2.3M80.6 169.3l-1.2 1.2"/>
</g>
<g fill="#000">
<path d="M63.5 178l3.5-.5a.55 .55 0 0 0-.5 .6 .55 .55 0 0 0 .5 .5zM67.5 177.5l3.5 .5-3.5 .6a.55 .55 0 0 0 .5-.5 .55 .55 0 0 0-.5-.6zM51.5 51.3a.55 .55 0 0 0 .5 .5 .55 .55 0 0 0 .6-.5l-.6 3.5zM51.5 67.6a.55 .55 0 0 0 .5 .5 .55 .55 0 0 0 .6-.5l-.6 3.4zM51.5 82.8a.55 .55 0 0 0 .5 .5 .55 .55 0 0 0 .6-.5l-.6 3.5zM51.5 99a.55 .55 0 0 0 .5 .5 .55 .55 0 0 0 .6-.5l-.6 3.5zM51.5 114a.55 .55 0 0 0 .5 .6 .55 .55 0 0 0 .6-.6l-.6 3.5zM51.5 130.3a.55 .55 0 0 0 .5 .5 .55 .55 0 0 0 .6-.5l-.6 3.5zM51.5 142.6a.55 .55 0 0 0 .5 .5 .55 .55 0 0 0 .6-.5l-.6 3.5zM51.5 158.9a.55 .55 0 0 0 .5 .5 .55 .55 0 0 0 .6-.5l-.6 3.4zM51.5 167a.55 .55 0 0 0 .5 .5 .55 .55 0 0 0 .6-.5l-.6 3.5zM128.4 168.8l2.4 2.6a.53 .53 0 0 0-.7-.1 .53 .53 0 0 0-.1 .7zM127.6 168.7l-1.6 3.2a.54 .54 0 0 0-.1-.7 .54 .54 0 0 0-.8 .1z"/>
<path d="M73.5 178l3.5-.5a.55 .55 0 0 0-.5 .6 .55 .55 0 0 0 .5 .5zM77.5 177.5l3.5 .5-3.5 .6a.55 .55 0 0 0 .5-.5 .55 .55 0 0 0-.5-.6z"/>
</g>
<g fill="#808080">
<path d="M68.8 42.2l3.4 .6-3.4 .5a.53 .53 0 0 0 .5-.5 .53 .53 0 0 0-.5-.6zM63.5 42.8l3.5-.6a.53 .53 0 0 0-.5 .6 .53 .53 0 0 0 .5 .5z"/>
<path d="M63.5 36.7l3.5-.5a.53 .53 0 0 0-.5 .5 .53 .53 0 0 0 .5 .5zM77.5 36.2l3.5 .5-3.5 .5a.53 .53 0 0 0 .5-.5 .53 .53 0 0 0-.5-.5zM65.8 56.3a.54 .54 0 0 1 .6 .3 .54 .54 0 0 1-.3 .7l3.2-1.6zM75.2 53.9l3.5-.5a.55 .55 0 0 1-.6-.4 .55 .55 0 0 1 .3-.7zM124.1 37.5l3.5 .5-3.5 .5a.53 .53 0 0 0 .5-.5 .53 .53 0 0 0-.5-.5zM128.4 38l3.5-.5a.53 .53 0 0 0-.5 .5 .53 .53 0 0 0 .5 .5z"/>
</g>
<text font-size="10.5" x="126.3" y="246.7">583.001-10</text>
<g font-size="7.5">
<text x="68.3" y="10.5" transform="rotate(-180 68.3 10.5)">583.001-10</text>
<text x="86.9" y="266.1">Шина стыка G 5000А IP55</text>
</g>
<g font-size="5.3">
<text x="174.3" y="22.4">Ra12.5</text>
<text x="42.3" y="56.2">32,5</text>
<text x="42.1" y="72.5">97,5</text>
<text x="40.6" y="87.7">212,5</text>
<text x="39.8" y="104">277,5</text>
<text x="40.1" y="119">392,5</text>
<text x="40.1" y="135.2">457,5</text>
<text x="40.1" y="147.5">572,5</text>
<text x="40.1" y="163.8">637,5</text>
<text x="42.8" y="171.9">670</text>
<text x="64" y="176.8">30</text>
<text x="75.3" y="176.8">30</text>
<text x="119.3" y="180.2">Б п.4 т.т.</text>
<text x="22.7" y="214.9">1.</text>
<text x="32.7" y="214.9">*Размеры для справок</text>
<text x="22.7" y="219.5">2.</text>
<text x="32.7" y="219.5">Общие допуски по ГОСТ 30893.1: H14, h14, IT14/2</text>
<text x="22.7" y="224.1">3.</text>
<text x="32.7" y="224.1">Острые кромки притупить.</text>
<text x="22.7" y="228.7">4.</text>
<text x="32.7" y="228.7">На поверхность Б нанести газодинамическим методом электропроводящее защитное</text>
<text x="32.7" y="233.3">покрытие порошком ТР-63-25. Толщина покрытия - 30 мкм.</text>
<text x="175.9" y="265.6">0.4</text>
<text x="192.3" y="265.6">1:2.5</text>
</g>
<g font-size="5.3" fill="#808080">
<text x="70.5" y="35.4">70</text>
<text x="65.1" y="41.5">35</text>
<text x="145.3" y="36.7">3,5 *</text>
<text x="47.3" y="48.1">0</text>
<text x="84.4" y="50.2">8 отв.</text>
<text x="102.1" y="50.2">25</text>
</g>
<g font-size="3.8">
<text x="11.2" y="43.5" transform="rotate(-90 11.2 43.5)">Перв. примен.</text>
<text x="11.3" y="101.4" transform="rotate(-90 11.3 101.4)">Справ. №</text>
<text x="11.2" y="172.8" transform="rotate(-90 11.2 172.8)">Подп. и дата</text>
<text x="11.3" y="202.7" transform="rotate(-90 11.3 202.7)">Инв. № дубл.</text>
<text x="11.2" y="227.8" transform="rotate(-90 11.2 227.8)">Взам. инв. №</text>
<text x="11.2" y="257.8" transform="rotate(-90 11.2 257.8)">Подп. и дата</text>
<text x="159.6" y="255.2">Лит.</text>
<text x="174.4" y="255.2">Масса</text>
<text x="189.9" y="255.2">Масштаб</text>
<text x="20.9" y="260.3">Изм.</text>
<text x="28.7" y="260.3">Лист</text>
<text x="42.6" y="260.3">№ докум.</text>
<text x="64.2" y="260.3">Подп.</text>
<text x="76.5" y="260.3">Дата</text>
<text x="20.5" y="265.3">Разраб.</text>
<text x="37.5" y="265.4">Мочанов</text>
<text x="20.5" y="275.3">Т. контр.</text>
<text x="20.5" y="270.2">Пров.</text>
<text x="37.5" y="270.4">Банников</text>
<text x="37.5" y="275.4">Безруков</text>
<text x="156" y="275.3">Лист 12</text>
<text x="176" y="275.3">Листов 14</text>
<text x="11.3" y="287.7" transform="rotate(-90 11.3 287.7)">Инв. № подл.</text>
<text x="20.5" y="285.2">Н. контр.</text>
<text x="97.5" y="285.5">Шина АДО 3,5х70 ГОСТ 15176-89</text>
<text x="20.5" y="290.2">Утв.</text>
<text x="113.3" y="295.3">Копировал</text>
<text x="172.6" y="295.3">Формат А4</text>
</g>
<text font-size="2.6" x="75.4" y="265.4">12.08.2026</text>
</svg>
